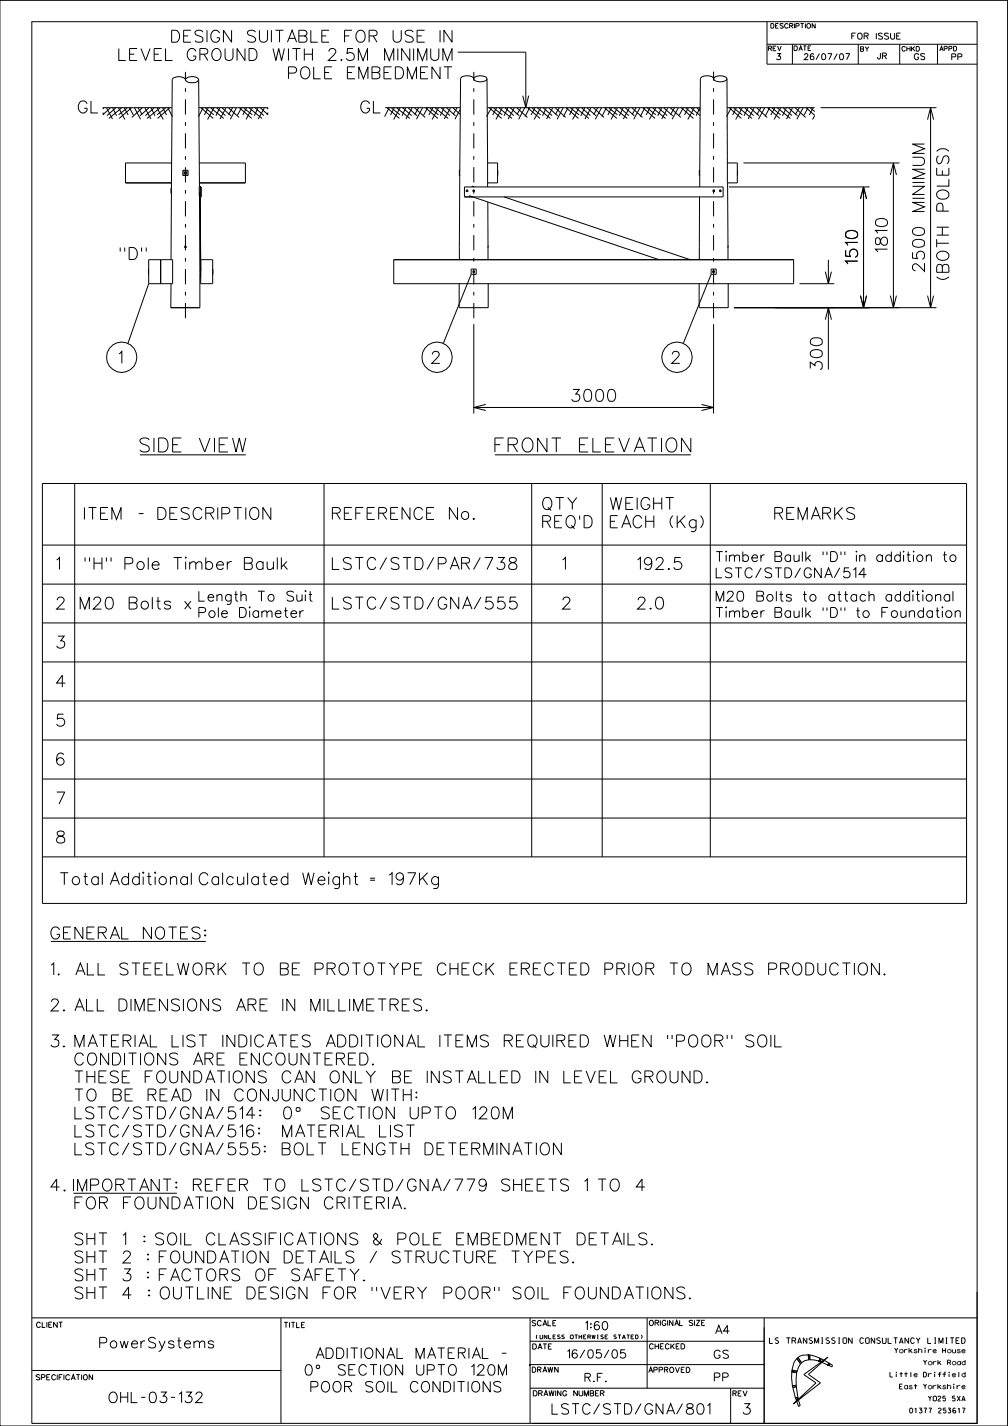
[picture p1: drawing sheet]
<svg xmlns="http://www.w3.org/2000/svg" width="210mm" height="297mm" viewBox="0 0 210 297" stroke-linecap="round" stroke-linejoin="round" font-family="sans-serif">
<g fill="none" stroke="#000" stroke-width=".21">
<path d="M0 .1h209.9v296.9h-209.9zM6.6 4.5h197v291.9h-197zM38.6 16.6a1.81 1.81 0 0 0-2.7 0l-.3 37.5M38.9 16.2a1.9 1.9 0 0 1 2.5 .4 1.8 1.8 0 0 1-2.7 .2l-.1-.2zM41.4 16.6l.2 22.2M95.4 10.9h14.1v11.5M98.7 16.4a1.88 1.88 0 0 0-2.7-.2l-.3 37.9M98.7 16.2a2.25 2.25 0 0 1 2.7 0l.1 .2a1.74 1.74 0 0 1-2.2 .5l-.6-.3zM101.5 16.4l.1 17.5M108.9 19.9l.6 2.5 .6-2.5M148.7 16.4a1.14 1.14 0 0 0-1.4-.6 1.25 1.25 0 0 0-1.4 .6l-.1 22.5M148.7 16.2a2.02 2.02 0 0 1 2.8 .2 1.97 1.97 0 0 1-2.8 .2z"/>
<path d="M151.5 16.4v17.5M159.8 9.2h43.8M159.8 4.5v8.9h43.8M165.1 9.2v4.2M178.8 9.2v4.2M187.4 9.2v4.2M195.3 9.2v4.2M21.4 22.4h14.4M21.4 23.4l.2 .5M21.6 22.5l-.2 .2M22.2 22.5l1.2 2.3M23 22.5l-1.6 1.4"/>
<path d="M23.5 22.5l.8 1.6M24.1 22.5l-1.8 1.6M24.7 22.5l1.3 2.4M25.3 22.5l-2.6 2.2M25.9 22.5l.8 1.4M26.5 22.5l-1.8 1.4M27 22.4l.8 1.6M27.4 22.5l-2.6 2.2M28 22.4l1.3 2.4M28.8 22.4l.8 1.5M29.6 22.5l-2.1 2M30.2 22.5l1.2 2.3"/>
<path d="M31 22.5l-1.8 1.6M31.5 22.5l.8 1.6M32.1 22.5l-1.8 1.6M32.7 22.5l1.3 2.4M33.3 22.5l-2.7 2.2M33.9 22.5l.8 1.4M34.5 22.5l-1.8 1.4M35 22.4l.9 1.9M35.3 22.5l-2.5 2.2M35.8 33.9h-9.7v4.2h9.6M35.8 39.2h-.2v1.1h.2M38.1 35.5h1.1v1.1h-1.1z"/>
<path d="M38.3 35.5v1.1M38.9 35.5v1.1M41.5 22.4h14.4M41.5 33.9h9.6v4.2h-9.5M41.6 39.9v16.5M41.7 38.9h.2v2.1h-.2M41.9 22.5l2.5 2.2M42.3 22.4l-1 1.9M42.8 22.5l1.8 1.4M43.4 22.5l-.8 1.4M43.9 22.5l2.7 2.2M44.6 22.5l-1.4 2.4"/>
<path d="M45.2 22.5l1.8 1.6M45.8 22.5l-.8 1.6M46.3 22.5l1.8 1.6M47.1 22.5l-1.3 2.3M47.6 22.5l2.2 2M48.5 22.4l-.9 1.5M49.3 22.4l-1.3 2.4M49.9 22.5l2.5 2.2M50.3 22.4l-.8 1.6M50.8 22.5l1.8 1.4M51.4 22.5l-.8 1.4M51.9 22.5l2.7 2.2"/>
<path d="M52.6 22.5l-1.4 2.4M53.2 22.5l1.8 1.6M53.7 22.5l-.7 1.6M54.3 22.5l1.6 1.4M55.1 22.5l-1.3 2.3M55.6 22.5l.3 .2M55.9 23.4l-.3 .5M80.2 22.4h15.7M80.7 22.5l2.5 2.2M81.1 22.4l-1 1.9M81.6 22.5l1.7 1.4M82.2 22.5l-.9 1.4"/>
<path d="M82.7 22.5l2.7 2.2M83.3 22.5l-1.3 2.4M83.9 22.5l1.9 1.6M84.5 22.5l-.7 1.6M85 22.5l1.9 1.6M85.8 22.5l-1.2 2.3M86.4 22.5l2.2 2M87.2 22.4l-.8 1.5M88 22.4l-1.2 2.4M88.7 22.5l2.5 2.2M89.1 22.4l-.9 1.6M89.6 22.5l1.7 1.4"/>
<path d="M90.2 22.5l-.9 1.4M90.7 22.5l2.7 2.2M91.3 22.5l-1.3 2.4M91.9 22.5l1.9 1.6M92.5 22.5l-.8 1.6M93 22.5l1.9 1.6M93.8 22.5l-1.2 2.3M94.4 22.5l1.5 1.3M95.2 22.4l-.8 1.5M95.9 22.8l-1.1 2M95.9 35.5h-.2v1.1h.2M96.8 38.9h53.8v2.1h-53.8z"/>
<path d="M98.4 38.8l.4 .1M98.4 38.8h.1M98.4 38.8v.1M101.5 22.4h44.3l-.8 1.7M101.6 33.9h2.1v4.2h-2.1M101.6 33.9v5M102 22.5l2.5 2.2M102.4 22.4l-1 1.9M102.9 22.5l1.7 1.4M103.4 22.5l-.8 1.4M103.7 35.5v1.1M104 22.5l2.7 2.2"/>
<path d="M104.6 22.5l-1.3 2.4M105.2 22.5l1.8 1.6M105.8 22.5l-.8 1.6M106.3 22.5l1.9 1.6M107.1 22.5l-1.2 2.3M107.7 22.5l2.2 2M108.5 22.4l-.8 1.5M109.3 22.4l-1.2 2.4M110 22.5l2.5 2.2M110.3 22.4l-.9 1.9M110.9 22.5l1.7 1.4M111.4 22.5l-.8 1.4"/>
<path d="M112 22.5l2.7 2.2M112.6 22.5l-1.3 2.4M113.2 22.5l1.8 1.6M113.8 22.5l-.8 1.6M114.3 22.5l1.9 1.6M115.1 22.5l-1.2 2.3M115.7 22.5l2.1 2M116.5 22.4l-.8 1.5M117.3 22.4l-1.2 2.4M118 22.5l2.5 2.2M118.3 22.4l-.9 1.9M118.9 22.5l1.7 1.4"/>
<path d="M119.4 22.5l-.8 1.4M120 22.5l2.7 2.2M120.6 22.5l-1.3 2.4M121.2 22.5l1.8 1.6M121.8 22.5l-.8 1.6M122.3 22.5l1.9 1.6M123.1 22.5l-1.2 2.3M123.7 22.5l2.1 2M124.5 22.4l-.8 1.5M125.3 22.4l-1.3 2.4M126 22.5l2.5 2.2M126.3 22.4l-.9 1.9"/>
<path d="M126.9 22.5l1.7 1.4M127.4 22.5l-.8 1.4M128 22.5l2.7 2.2M128.6 22.5l-1.3 2.4M129.2 22.5l1.8 1.6M129.8 22.5l-.8 1.6M130.3 22.5l1.8 1.6M131.1 22.5l-1.2 2.3M131.7 22.5l2.1 2M132.5 22.4l-.8 1.5M133.3 22.4l-1.3 2.4M134 22.5l2.5 2.2"/>
<path d="M134.4 22.4l-1 1.9M134.9 22.5l1.7 1.4M135.4 22.5l-.8 1.4M136 22.5l2.7 2.2M136.6 22.5l-1.3 2.4M137.2 22.5l1.8 1.6M137.8 22.5l-.8 1.6M138.3 22.5l1.8 1.6M139.1 22.5l-1.2 2.3M139.7 22.5l2.1 2M140.5 22.4l-.8 1.5M141.3 22.4l-1.3 2.4"/>
<path d="M142 22.5l2.5 2.2M142.4 22.4l-.9 1.6M142.9 22.5l1.7 1.4M143.4 22.5l-.8 1.4M144 22.5l1.8 1.5M144.6 22.5l-1.3 2.4M145.2 22.5l.6 .6M145.9 35.5h-.2v1.1h.2M148.7 39.6l.2 .1-.2 .2M151.5 22.4h18.2M151.5 33.9h2.1v4.2h-2.1M151.5 33.9v4.2"/>
<path d="M151.6 38.1l.1 13.2M151.9 38.9h29.3M152 22.5l2.5 2.2M152.3 22.4l-.9 1.9M152.8 22.5l1.8 1.4M153.4 22.5l-.8 1.4M153.6 35.5v1.1M154 22.5l2.7 2.2M154.6 22.5l-1.3 2.4M154.9 33.9h32.5M155.2 22.5l1.8 1.6M155.8 22.5l-.8 1.6"/>
<path d="M156.3 22.5l1.8 1.6M157.1 22.5l-1.2 2.3M157.7 22.5l2.1 2M158.5 22.4l-.8 1.5M159.3 22.4l-1.3 2.4M160 22.5l2.5 2.2M160.3 22.4l-.9 1.9M160.9 22.5l1.7 1.4M161.4 22.5l-.8 1.4M162 22.5l2.7 2.2M162.6 22.5l-1.3 2.4M163.2 22.5l1.8 1.6"/>
<path d="M163.8 22.5l-.8 1.6M164.3 22.5l1.8 1.6M165.1 22.5l-1.2 2.3M165.7 22.5l2.1 2M166.5 22.4l-.8 1.5M167.3 22.4l-1.3 2.4M168 22.5l1.7 1.5M168.3 22.4l-.8 1.6M168.9 22.5l.8 .7M169.4 22.5l-.8 1.4M169.7 24.1l-.4 .8M171 22.4h24.1"/>
<path d="M179.9 38.9v25.2M185.5 36.4l.6-2.5 .7 2.5M186.1 33.9v30.2M193.2 24.9l.7-2.5 .6 2.5M193.9 22.4v41.7M31 59.1l-4.3 12.4M31 54.1h5v5h-5zM31 56v1.1M33.5 54.1v5M35.6 59.1v5M41.6 56.4v7.7M41.6 58h.2"/>
<path d="M41.6 56.4l.1 .1M41.7 40.8h-.2v-2h.2v2.2M41.7 41l.1 14.8M41.7 41l.1 16.8M41.8 56v.3v-.3M41.8 54.1h2.5v5h-2.5zM44.3 56v1.1M82 54.1h83.3v5h-83.3zM95.7 59.1v5h6v-5M95.7 51.3h.1M97.7 40.8l39.6 13.3M98.2 57.1l-5.8 14.4"/>
<path d="M98.2 56h1v1.1h-1zM101.6 42.1l.1 9.2M101.7 51.3v2.8M101.7 51.3h.1M105 41l38.8 13.1M145.7 59.1v5h6v-5M145.7 41v13.1M145.7 51.3h.1M148.2 57.1l-5.8 14.4M148.2 56h1v1.1h-1zM148.6 56.4v.4M148.6 56.8h.1"/>
<path d="M148.8 56.4l-.3 .1 .1 .3M151.7 51.3v2.8M151.7 51.3h.1M166.6 59.1h7.2M171.9 56.6l.7 2.5 .6-2.5M172.6 54.1v5M179.3 41.4l.6-2.5 .6 2.5M35.6 64.1h6M98.7 67.5v18.6M148.7 67.5v18.6M152.9 64.1h42.2M171.9 66.6l.7-2.5 .6 2.5"/>
<path d="M172.6 64.1v12.9M179.3 61.6l.6 2.5 .6-2.5M185.5 61.6l.6 2.5 .7-2.5M193.2 61.6l.7 2.5 .6-2.5M29.2 94.7h22M98.7 84.9h50M101.2 84.2l-2.5 .7 2.5 .6M103.1 94.7h40.8M146.2 84.2l2.5 .7-2.5 .6M8.8 100.7h192.6v87.5h-192.6zM8.8 113.5h192.6M15.6 100.7v77.8"/>
<path d="M38.5 116.1h.3l-.1 .1zM67.5 100.7v77.8M110.8 100.7v77.8M125.5 100.7v77.8M148 100.7v77.8M151.2 114.9h.2zM178.3 114.9h.2zM188.2 114.9h.1zM190.3 114.8v.2zM8.8 121.7h192.6M8.8 129.7h192.6M8.8 137.9h192.6"/>
<path d="M51.9 126.5l.1-.1 .1 .1zM63.6 123l.1 .1-.1 .1zM151.2 126.5l.1-.1 .1 .1zM190.2 123v.2zM192.3 123v.2l-.2-.1zM196.3 126.4v.2zM8.8 146h192.6M8.8 154.1h192.6M13.2 157.2a.7 .7 0 0 0-1-.2 1.51 1.51 0 0 0 .3 2.4 .78 .78 0 0 0 .8-.7 .78 .78 0 0 0-.7-.9 .78 .78 0 0 0-.8 .7M8.8 162.3h192.6M8.8 170.4h192.6M8.8 178.5h192.6"/>
<path d="M10.6 196.1h32.3M29.7 181.8l.1-.2 .2 .2-.2 .1zM32.3 181.6v.3l-.1-.1zM68.5 181.6l.1 .2-.1 .1zM51.4 238h-1.2l-.1 1.1a.89 .89 0 0 1 1.3 0 .89 .89 0 0 1-.2 1.3 .89 .89 0 0 1-1.3-.3M52.8 234.6a.72 .72 0 0 0-1.1-.2 2.48 2.48 0 0 0-.2 2.1 .77 .77 0 0 0 1.2 .1 .77 .77 0 0 0-.2-1.2 .77 .77 0 0 0-1.1 .6M53.2 232.2h-1.8l1.1-1.7v2.5M15.3 248.5h21.6M6.6 274.5h197M58.5 274.5v21.9M110.4 279.3h48.8M110.4 274.5v21.9"/>
<path d="M134.8 274.5v14.6M159.2 274.5v21.9M203.6 269.1v27.3h-92.7M6.6 285.4h51.9M110.4 284.2h48.8M110.4 289.1h48.8M152.2 289.1v7.3M165 285.7l.1 2.9M165 285.7l1 .2M165 285.7h.1M165 285.4v.3M165 285.4h.1"/>
<path d="M165 285.4l1.1 .2M165.1 288.6h.1M165.1 288.6l.1 .4M165.2 289h.1M165.2 289l.5 2.2M165.7 291.2h.1M165.7 291.2l.1 .3M165.8 291.5h.1M165.9 288.5h.1M165.9 288.5l-.8 .1M165.9 288.5v.3M165.9 288.8h.1"/>
<path d="M165.9 288.8l-.7 .2M165.9 288.8l.3 2.2M166 285.9l-.1 2.6M166 285.9h.1M166 282.9l-.7 1.1-.3 1.4M166 282.9l.8 1.1M166 282.9h.1M166.1 285.6h.1M166.1 285.6l-.1 .3M166.2 282.7l-.2 .2M166.2 282.7h.1M166.2 282.7l.8 1.1"/>
<path d="M166.2 291h.1M166.2 291l-.5 .2M166.2 291l.1 .3M166.3 291.3h.1M166.3 291.3l-.5 .2M166.3 291.3v.1l-.4 .4-.1-.3M166.4 292.9h.1M166.7 292.7l-.3-1.1-.4 .3 .4 1M166.7 292.7l-.3 .2M166.7 292.7h.1M166.8 284l-.7 1.6M166.8 284h.1"/>
<path d="M167 283.8h.1M167 283.8l-.2 .2M167.5 286.3l5-3.7-4.1 3.6 2.5 1.8-5.6 4.4 4.7-4.4zM168.4 282.2l-1.2 .1-1 .4M168.4 282.1l.1 1.1M168.4 282.1h.1M168.4 282.1v.1M168.4 282.2h.3M168.5 283.2l-.9 .2-.6 .4M168.5 283.2h.3M168.7 283.2l2 .3M170.7 283.5h.1"/>
<path d="M170.7 283.5l.2 .1M170.8 282.9l-2.1-.7v1M170.8 282.9l.3 .1M170.8 282.9l-.1 .6M171.1 283h.1M171.1 283l-.2 .6M171.1 283l.5 .3-.5 .4-.2-.1M172.5 284.3h.1M172.5 284.3l.2 .1M172.7 283.9h.1M172.7 283.9l-1-.6-.4 .4 1.2 .6M172.7 283.9l-.2 .4"/>
<path d="M172.7 283.9l.2 .1M172.7 284.4l.6 .3M172.9 284l-.2 .4M172.9 284l.6 .4M173.3 284.7h.1M173.5 284.4h.1M173.5 284.4l-.2 .3"/>
<circle cx="38.6" cy="36" r=".18"/>
<circle cx="97.3" cy="39.7" r=".18"/>
<circle cx="98.7" cy="39.7" r=".18"/>
<circle cx="148.7" cy="39.7" r=".18"/>
<circle cx="150.1" cy="39.7" r=".2"/>
<circle cx="38.6" cy="51.4" r=".19"/>
<circle cx="98.7" cy="56.6" r=".2"/>
<circle cx="148.7" cy="56.6" r=".2"/>
<circle cx="25.4" cy="74.4" r="3.2"/>
<circle cx="91.1" cy="74.4" r="3.2"/>
<circle cx="141.1" cy="74.4" r="3.2"/>
</g>
<g fill="#000">
<path d="M110.3 284.1h.3v.3h-.3z" fill-rule="evenodd"/>
<path d="M170.5 283.3h.3v.3h-.3z" fill-rule="evenodd"/>
<path d="M172.3 284.1h.3v.3h-.3z" fill-rule="evenodd"/>
</g>
<path d="M38.6 66.3v-51.3M98.7 66.3v-51.3M148.7 66.3v-51.4" fill="none" stroke="#000" stroke-width=".21" stroke-dasharray="3.2 1.6 .8 1.6" stroke-linecap="butt"/>
<g font-size="2.9">
<text x="29.2" y="94.1">SIDE VIEW</text>
<text x="103.1" y="94.1">FRONT ELEVATION</text>
</g>
<g font-size="2.5">
<text x="35.8" y="8.8">DESIGN SUITABLE FOR USE IN</text>
<text x="24.8" y="12.6">LEVEL GROUND WITH 2.5M MINIMUM</text>
<text x="60.1" y="16.4">POLE EMBEDMENT</text>
<text x="16.3" y="23.5">GL</text>
<text x="75.2" y="23.5">GL</text>
<text x="184.9" y="52.5" transform="rotate(-90 184.9 52.5)">1810</text>
<text x="25" y="54.1">&quot;D&quot;</text>
<text x="178.7" y="55" transform="rotate(-90 178.7 55)">1510</text>
<text x="192.6" y="56.5" transform="rotate(-90 192.6 56.5)">2500 MINIMUM</text>
<text x="197.7" y="58.3" transform="rotate(-90 197.7 58.3)">(BOTH POLES)</text>
<text x="24.8" y="75.7">1</text>
<text x="90" y="75.7">2</text>
<text x="140" y="75.7">2</text>
<text x="171.3" y="77" transform="rotate(-90 171.3 77)">300</text>
<text x="119.1" y="83.6">3000</text>
<text x="113.1" y="106.1">QTY</text>
<text x="127.2" y="106.1">WEIGHT</text>
<text x="17.6" y="108.2">ITEM - DESCRIPTION</text>
<text x="69.2" y="108.2">REFERENCE No.</text>
<text x="113.1" y="109.9">REQ’D</text>
<text x="127.2" y="109.9">EACH (Kg)</text>
<text x="161.4" y="108.2">REMARKS</text>
<text x="11.8" y="118.6">1</text>
<text x="17.6" y="118.6">&quot;H&quot; Pole Timber Baulk</text>
<text x="69.3" y="118.6">LSTC/STD/PAR/738</text>
<text x="117.2" y="118.6">1</text>
<text x="132.8" y="118.6">192.5</text>
<text x="11.8" y="126.9">2</text>
<text x="16.7" y="126.9">M20 Bolts x</text>
<text x="69.3" y="126.9">LSTC/STD/GNA/555</text>
<text x="117.2" y="126.9">2</text>
<text x="132.8" y="126.9">2.0</text>
<text x="11.8" y="135">3</text>
<text x="11.8" y="143.1">4</text>
<text x="11.8" y="151.2">5</text>
<text x="11.8" y="167.5">7</text>
<text x="11.8" y="175.6">8</text>
<text x="12.6" y="184.3">Total Additional Calculated Weight = 197Kg</text>
<text x="10.6" y="195.6">GENERAL NOTES:</text>
<text x="10.6" y="203.1">1.</text>
<text x="15.8" y="203.1">ALL STEELWORK TO BE PROTOTYPE CHECK ERECTED PRIOR TO MASS PRODUCTION.</text>
<text x="10.6" y="210.6">2. ALL DIMENSIONS ARE IN MILLIMETRES.</text>
<text x="10.6" y="218.1">3. MATERIAL LIST INDICATES ADDITIONAL ITEMS REQUIRED WHEN &quot;POOR&quot; SOIL</text>
<text x="12.6" y="221.8">CONDITIONS ARE ENCOUNTERED.</text>
<text x="12.7" y="225.6">THESE FOUNDATIONS CAN ONLY BE INSTALLED IN LEVEL GROUND.</text>
<text x="12.7" y="233">LSTC/STD/GNA/514:</text>
<text x="12.7" y="229.3">TO BE READ IN CONJUNCTION WITH:</text>
<text x="53.9" y="233">0%%d SECTION UPTO 120M</text>
<text x="12.7" y="236.8">LSTC/STD/GNA/516:</text>
<text x="54.5" y="236.8">MATERIAL LIST</text>
<text x="12.7" y="240.5">LSTC/STD/GNA/555:</text>
<text x="52.8" y="240.5">BOLT LENGTH DETERMINATION</text>
<text x="10.6" y="248">4.</text>
<text x="12.6" y="251.8">FOR FOUNDATION DESIGN CRITERIA.</text>
<text x="15.3" y="248">IMPORTANT:</text>
<text x="38.9" y="248">REFER TO LSTC/STD/GNA/779 SHEETS 1 TO 4</text>
<text x="12.7" y="259.3">SHT 1</text>
<text x="12.8" y="263">SHT 2 : FOUNDATION DETAILS / STRUCTURE TYPES.</text>
<text x="25.7" y="259.3">: SOIL CLASSIFICATIONS &amp; POLE EMBEDMENT DETAILS.</text>
<text x="12.9" y="266.8">SHT 3 : FACTORS OF SAFETY.</text>
<text x="12.8" y="270.5">SHT 4 : OUTLINE DESIGN FOR &quot;VERY POOR&quot; SOIL FOUNDATIONS.</text>
</g>
<g font-size="2.2">
<text x="20.8" y="280.7">PowerSystems</text>
<text x="63.6" y="286.4">0^ SECTION UPTO 120M</text>
<text x="64.5" y="282.9">ADDITIONAL MATERIAL -</text>
<text x="22.7" y="292.1">OHL-03-132</text>
<text x="64.8" y="289.9">POOR SOIL CONDITIONS</text>
<text x="115" y="294.5">LSTC/STD/GNA/801</text>
<text x="154.8" y="294.5">3</text>
</g>
<g font-size="2.1">
<text x="149.2" y="117">Timber Baulk &quot;D&quot; in addition to</text>
<text x="41.5" y="125.2">Length To Suit</text>
<text x="149.2" y="125.2">M20 Bolts to attach additional</text>
<text x="149.2" y="120.4">LSTC/STD/GNA/514</text>
<text x="41.5" y="128.6">Pole Diameter</text>
<text x="149.2" y="128.6">Timber Baulk &quot;D&quot; to Foundation</text>
</g>
<g font-size="1.7">
<text x="122" y="277">1:60</text>
<text x="149.1" y="277.8">A4</text>
<text x="118.3" y="282.9">16/05/05</text>
<text x="121.9" y="287.8">R.F.</text>
<text x="148.8" y="282.9">GS</text>
<text x="148.9" y="287.7">PP</text>
</g>
<g font-size="1.3">
<text x="177.5" y="8.2">FOR ISSUE</text>
<text x="161.8" y="12.4">3</text>
<text x="167.5" y="12.4">26/07/07</text>
<text x="182.8" y="12.3">JR</text>
<text x="190.5" y="12.4">GS</text>
<text x="198.3" y="12.5">PP</text>
</g>
<text font-size="1.2" x="160.3" y="279.8">LS TRANSMISSION CONSULTANCY LIMITED</text>
<g font-size="1.1">
<text x="7.6" y="276.5">CLIENT</text>
<text x="59.2" y="276.5">TITLE</text>
<text x="110.9" y="276.1">SCALE</text>
<text x="111" y="281">DATE</text>
<text x="135.3" y="276.1">ORIGINAL SIZE</text>
<text x="135.3" y="281">CHECKED</text>
<text x="7.5" y="287.4">SPECIFICATION</text>
<text x="110.9" y="285.8">DRAWN</text>
<text x="135.2" y="285.9">APPROVED</text>
<text x="111.1" y="290.8">DRAWING NUMBER</text>
<text x="152.7" y="290.8">REV</text>
</g>
<g font-size="1">
<text x="160.6" y="5.9">DESCRIPTION</text>
<text x="160.1" y="10.6">REV</text>
<text x="165.5" y="10.5">DATE</text>
<text x="179.3" y="10.7">BY</text>
<text x="187.9" y="10.6">CHKD</text>
<text x="195.8" y="10.6">APPD</text>
<text x="186.4" y="281.8">Yorkshire House</text>
<text x="185.4" y="286.8">Little Driffield</text>
<text x="192.4" y="284.3">York Road</text>
<text x="187.4" y="289.3">East Yorkshire</text>
<text x="193.4" y="291.8">YO25 5XA</text>
<text x="189.5" y="294.3">01377 253617</text>
</g>
<text font-size=".8" x="111.6" y="278.8">(UNLESS OTHERWISE STATED)</text>
</svg>
